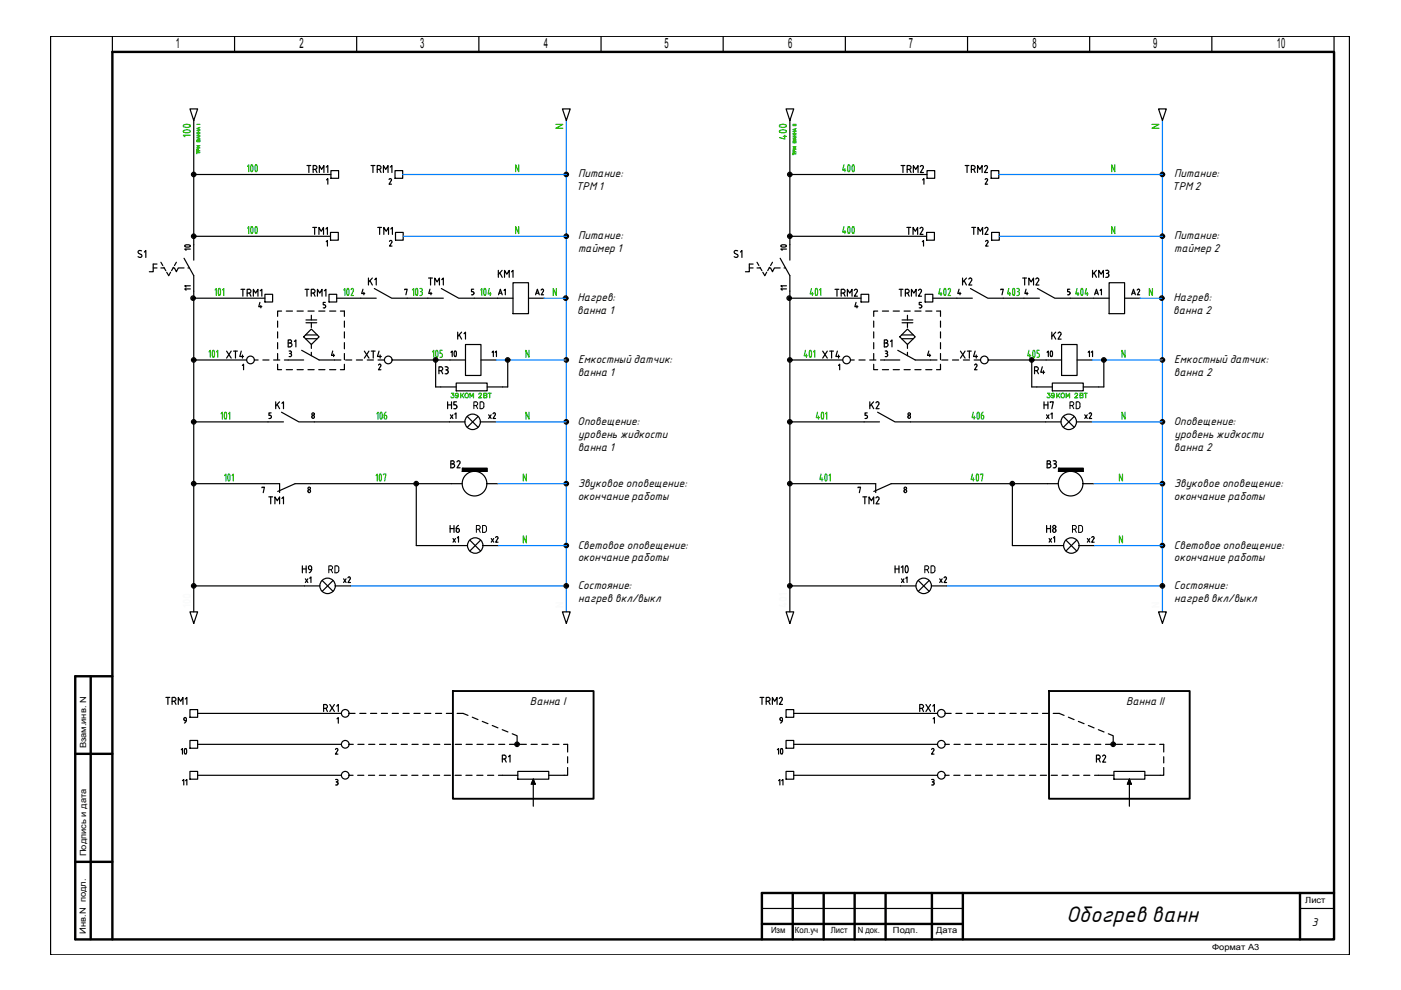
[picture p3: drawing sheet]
<svg xmlns="http://www.w3.org/2000/svg" width="297mm" height="210mm" viewBox="0 0 297 210" stroke-linecap="round" stroke-linejoin="round" font-family="sans-serif">
<!-- layer: 0 -->
<path d="M23.8 7.7v3.3M49.7 7.7v3.3M75.6 7.7v3.3M101.5 7.7v3.3M127.4 7.7v3.3M153.3 7.7v3.3M179.2 7.7v3.3M205.1 7.7v3.3M231 7.7v3.3M256.9 7.7v3.3M282.8 7.7v3.3" fill="none" stroke="#000" stroke-width=".25"/>
<!-- layer: 100 -->
<g fill="none" stroke="#000" stroke-width=".51">
<path d="M16 159.8h7.8M19.2 143.4v55.7M23.8 143.4h-7.8v55.7M16 199.2h266.8v-188.2h-259v188.2M16 182.7h7.8M161.5 195.9h42.6M168.1 189.3v9.9M174.6 189.3v9.9M181.2 189.3v9.9M187.8 189.3v9.9M197.6 189.3v9.9M204.1 189.3v9.9"/>
<path d="M275.6 189.3v9.9M282.8 189.3h-121.3v9.9"/>
</g>
<path d="M161.5 192.6h42.6M275.6 192.6h7.2" fill="none" stroke="#000" stroke-width=".25"/>
<!-- layer: SYMS -->
<g fill="none" stroke="#000" stroke-width=".25">
<path d="M10.7 7.7h275.4v194.7h-275.4zM119.2 23.1h1.7l-.8 2.4zM245.6 23.1h1.7l-.8 2.4zM34.1 56.8h.7M34.1 55.6l.4 .7M34.7 56.7l.5 .7M35.3 57.7l.5 .7 .4-.7M36.7 56.8h.3l.4 .8 .4-.8h1.2M36.8 56.7l-.4 .7M39 54.8l2.1 3.6M108.8 59.9h3.2v6.6h-3.2zM160.5 56.8h.7"/>
<path d="M160.5 55.6l.4 .7M161.1 56.7l.4 .7M161.7 57.7l.5 .7 .4-.7M163.1 56.8h.3l.4 .8 .4-.8h1.2M165.4 54.8l2.1 3.6M235.2 59.9h3.2v6.6h-3.2zM56.2 62.4h1.6v1.6h-1.6zM58.9 77.2v1.2h.8M58.9 68.1v1.3M59.7 66h-.8v1.1M60.7 78.4h1.3M60.7 66h1.3"/>
<path d="M63 78.4h1.3M63 66h1.3M64 74.3l3.7 2h3.2M64.8 71.8h2.4M64.8 71h2.4M64.9 67.8h2.3M64.9 68.4h2.3M65.3 78.4h1.3M65.3 66h1.3M66 69.8l1.7 1.6-1.7 1.6-1.6-1.6zM66 66.8v1M66 68.4v1"/>
<path d="M66 73v.9M66 74.7v.7M67.6 78.4h1.3M67.6 66h1.3M69.8 62.4h1.6v1.6h-1.6zM69.9 78.4h1.3M69.9 66h1.3M72.2 66h.8v1.1M73 77.2v1.2h-.8M73 68.1v1.3M73 70.4v1.3M73 72.6v1.4"/>
<path d="M73 75v1.3M79.4 61.2l3.7 2h3.2M93.6 61.2l3.7 2h3.2M98.7 73h3.3v6.6h-3.3zM102 76.3h3.3M185.2 77.2v1.2h.9M185.2 68.1v1.3M186.1 66h-.9v1.1M187.1 78.4h1.3M187.1 66h1.3M189.4 78.4h1.3M189.4 66h1.3"/>
<path d="M190.3 74.3l3.7 2h3.3M191.2 71.8h2.4M191.2 71h2.4M191.3 67.8h2.2M191.3 68.4h2.2M191.7 78.4h1.3M191.7 66h1.3M192.4 69.8l1.6 1.6-1.6 1.6-1.6-1.6zM192.4 66.8v1M192.4 68.4v1M192.4 73v.9M192.4 74.7v.7"/>
<path d="M194 78.4h1.3M194 66h1.3M196.1 62.4h1.7v1.6h-1.7zM196.3 78.4h1.3M196.3 66h1.3M198.6 66h.8v1.1M199.4 77.2v1.2h-.8M199.4 68.1v1.3M199.4 70.4v1.3M199.4 72.6v1.4M199.4 75v1.3M205.8 61.2l3.6 2h3.3"/>
<path d="M220 61.2l3.6 2h3.3M225.1 73h3.3v6.6h-3.3zM56.8 89.5h3.3M59.7 87.4l3.7 2.1h3.2M93.4 82h3.3M96.7 81.2h6.6v1.7h-6.6zM98 99.9v-.6h5.3v.6h-5.3h.7M99.1 88.3l2.3 2.3M101.4 88.3l-2.3 2.3M103.3 82h3.3M183.2 89.5h3.3M186.1 87.4l3.7 2.1h3.2"/>
<path d="M219.8 82h3.3M223.1 81.2h6.6v1.7h-6.6zM224.4 99.9v-.6h5.3v.6h-5.3h.7M225.4 88.3l2.4 2.3M227.8 88.3l-2.4 2.3M229.7 82h3.3M56 102.6h3.3v1.8M65.8 102.6h-3.2l-3.7 1.6M95.7 102.6h2.3M99.6 114.5l2.3 2.3M101.9 114.5l-2.3 2.3M103.2 102.6h2.4"/>
<path d="M182.4 102.6h3.3v1.8M192.2 102.6h-3.3l-3.6 1.6M222.1 102.6h2.3M226 114.5l2.3 2.3M228.3 114.5l-2.3 2.3M229.6 102.6h2.3M68.3 123.1l2.3 2.3M70.6 123.1l-2.3 2.3M119.2 129.7h1.7l-.8 2.5zM245.6 129.7h1.7l-.8 2.5zM109.8 163.6h6.5v1.6h-6.5zM113.1 165.2l.4 1h-.9z"/>
<path d="M113.1 165.2v5.7M116.3 164.4h3.3M236.2 163.6h6.5v1.6h-6.5zM239.5 165.2l.4 1h-.9zM239.5 165.2v5.7M242.7 164.4h3.3"/>
<circle cx="41.1" cy="37" r=".48"/>
<circle cx="41.1" cy="37" r=".29"/>
<circle cx="41.1" cy="37" r=".14"/>
<circle cx="120.1" cy="37" r=".48"/>
<circle cx="120.1" cy="37" r=".29"/>
<circle cx="120.1" cy="37" r=".14"/>
<circle cx="167.5" cy="37" r=".48"/>
<circle cx="167.5" cy="37" r=".29"/>
<circle cx="167.5" cy="37" r=".14"/>
<circle cx="246.4" cy="37" r=".48"/>
<circle cx="246.4" cy="37" r=".29"/>
<circle cx="246.4" cy="37" r=".14"/>
<circle cx="120.1" cy="50.1" r=".48"/>
<circle cx="120.1" cy="50.1" r=".29"/>
<circle cx="120.1" cy="50.1" r=".14"/>
<circle cx="246.4" cy="50.1" r=".48"/>
<circle cx="246.4" cy="50.1" r=".29"/>
<circle cx="246.4" cy="50.1" r=".14"/>
<circle cx="41.1" cy="76.3" r=".48"/>
<circle cx="41.1" cy="76.3" r=".29"/>
<circle cx="41.1" cy="76.3" r=".14"/>
<circle cx="107.6" cy="76.3" r=".48"/>
<circle cx="119.9" cy="63.2" r=".48"/>
<circle cx="119.9" cy="63.2" r=".29"/>
<circle cx="119.9" cy="63.2" r=".14"/>
<circle cx="120.1" cy="76.3" r=".48"/>
<circle cx="120.1" cy="76.3" r=".29"/>
<circle cx="120.1" cy="76.3" r=".14"/>
<circle cx="167.5" cy="76.3" r=".48"/>
<circle cx="167.5" cy="76.3" r=".29"/>
<circle cx="167.5" cy="76.3" r=".14"/>
<circle cx="234" cy="76.3" r=".48"/>
<circle cx="234" cy="76.3" r=".29"/>
<circle cx="246.3" cy="63.2" r=".48"/>
<circle cx="246.3" cy="63.2" r=".29"/>
<circle cx="246.3" cy="63.2" r=".14"/>
<circle cx="246.4" cy="76.3" r=".48"/>
<circle cx="246.4" cy="76.3" r=".29"/>
<circle cx="246.4" cy="76.3" r=".14"/>
<circle cx="41.1" cy="89.4" r=".48"/>
<circle cx="41.1" cy="89.4" r=".29"/>
<circle cx="41.1" cy="89.4" r=".14"/>
<circle cx="100.2" cy="89.4" r="1.64"/>
<circle cx="120.1" cy="89.4" r=".48"/>
<circle cx="120.1" cy="89.4" r=".29"/>
<circle cx="120.1" cy="89.4" r=".14"/>
<circle cx="167.5" cy="89.4" r=".48"/>
<circle cx="167.5" cy="89.4" r=".29"/>
<circle cx="167.5" cy="89.4" r=".14"/>
<circle cx="226.6" cy="89.4" r="1.64"/>
<circle cx="246.4" cy="89.4" r=".48"/>
<circle cx="246.4" cy="89.4" r=".29"/>
<circle cx="246.4" cy="89.4" r=".14"/>
<circle cx="41.1" cy="102.5" r=".48"/>
<circle cx="41.1" cy="102.5" r=".29"/>
<circle cx="41.1" cy="102.5" r=".14"/>
<circle cx="88.2" cy="102.5" r=".48"/>
<circle cx="88.2" cy="102.5" r=".29"/>
<circle cx="88.2" cy="102.5" r=".14"/>
<circle cx="100.6" cy="102.5" r="2.61"/>
<circle cx="100.8" cy="115.7" r="1.64"/>
<circle cx="120.1" cy="102.5" r=".48"/>
<circle cx="120.1" cy="115.7" r=".48"/>
<circle cx="120.1" cy="102.5" r=".29"/>
<circle cx="120.1" cy="115.7" r=".29"/>
<circle cx="120.1" cy="102.5" r=".14"/>
<circle cx="120.1" cy="115.7" r=".14"/>
<circle cx="167.5" cy="102.5" r=".48"/>
<circle cx="167.5" cy="102.5" r=".29"/>
<circle cx="167.5" cy="102.5" r=".14"/>
<circle cx="214.6" cy="102.5" r=".48"/>
<circle cx="214.6" cy="102.5" r=".29"/>
<circle cx="214.6" cy="102.5" r=".14"/>
<circle cx="227" cy="102.5" r="2.61"/>
<circle cx="227.1" cy="115.7" r="1.64"/>
<circle cx="246.4" cy="115.7" r=".48"/>
<circle cx="246.4" cy="102.5" r=".48"/>
<circle cx="246.4" cy="115.7" r=".29"/>
<circle cx="246.4" cy="102.5" r=".29"/>
<circle cx="246.4" cy="115.7" r=".14"/>
<circle cx="246.4" cy="102.5" r=".14"/>
<circle cx="69.5" cy="124.2" r="1.64"/>
<circle cx="120.1" cy="124.2" r=".48"/>
<circle cx="120.1" cy="124.2" r=".29"/>
<circle cx="120.1" cy="124.2" r=".14"/>
<circle cx="195.8" cy="124.2" r="1.64"/>
<circle cx="246.4" cy="124.2" r=".48"/>
<circle cx="246.4" cy="124.2" r=".29"/>
<circle cx="246.4" cy="124.2" r=".14"/>
<circle cx="73.2" cy="157.8" r=".81"/>
<circle cx="109.6" cy="157.8" r=".48"/>
<circle cx="199.6" cy="157.8" r=".81"/>
<circle cx="236" cy="157.8" r=".48"/>
<circle cx="73.2" cy="164.4" r=".81"/>
<circle cx="199.6" cy="164.4" r=".81"/>
</g>
<!-- layer: WIRES -->
<g fill="none" stroke="#000" stroke-width=".25">
<path d="M41.1 25.5v26.4M41.1 37h29.1M167.5 37h29M167.5 25.5v26.4M41.1 50.1h29M167.5 50.1h29M41 63.2h15.2M41.1 61.7v68M41.1 76.3h11.2M53.9 76.3h.8M55.7 76.3h1.3M58 76.3h1.3"/>
<path d="M70.9 76.3h1.4M71.4 63.2h5.1M73.3 76.3h1.3M83.1 76.3h12.3M86.3 63.2h4.4M92.4 76.3v5.7h1M100.5 63.2h5M107.6 76.3v5.7h-1M167.3 63.2h15.3M167.5 76.3h11.2M167.5 61.7v68M180.3 76.3h.8"/>
<path d="M182.1 76.3h1.3M184.4 76.3h1.3M197.3 76.3h1.4M197.8 63.2h5.1M199.7 76.3h1.3M209.5 76.3h12.3M212.7 63.2h4.4M218.8 76.3v5.7h1M226.9 63.2h5M234 76.3v5.7h-1M41.1 89.5h15.7M66.6 89.5h28.7"/>
<path d="M167.5 89.5h15.7M193 89.5h28.7M41.1 102.6h14.9M65.8 102.6h29.9M88.3 102.6v13.1h7.5M167.5 102.6h14.9M192.2 102.6h29.9M214.6 102.6v13.1h7.6M41.1 124.2h23.5M167.5 124.2h23.4M41.9 151.3h30.5M41.9 157.8h30.5"/>
<path d="M74 151.3h1.3M74 157.8h.9M75.9 157.8h1.3M76.3 151.3h1.3M78.2 157.8h1.3M78.6 151.3h1.3M80.5 157.8h1.3M80.8 151.3h1.4M82.8 157.8h1.3M83.2 151.3h1.3M85.1 157.8h1.3M85.4 151.3h1.4"/>
<path d="M87.3 157.8h1.4M87.7 151.3h1.4M89.7 157.8h1.3M90 151.3h1.3M91.9 157.8h1.4M92.3 151.3h1.3M94.2 157.8h1.3M94.6 151.3h1.3M96.5 157.8h1.3M96.9 151.3h1.3l1 .4M98.8 157.8h1.3M100.1 152.1l1.2 .5"/>
<path d="M101.1 157.8h1.3M102.2 153l1.3 .4M103.4 157.8h1.3M104.4 153.8l1.2 .5M106.5 154.7l1.2 .5M108.6 155.6l1 .4v1.8M110.3 157.8h1.3M112.6 157.8h1.3M114.9 157.8h1.3M117.2 157.8h1.3M119.5 157.8h.8v1.6M168.3 151.3h30.5"/>
<path d="M168.3 157.8h30.5M200.4 151.3h1.3M200.4 157.8h.9M202.3 157.8h1.3M202.7 151.3h1.3M204.5 157.8h1.4M204.9 151.3h1.4M206.9 157.8h1.3M207.2 151.3h1.3M209.1 157.8h1.4M209.5 151.3h1.4M211.4 157.8h1.4"/>
<path d="M211.8 151.3h1.3M213.7 157.8h1.3M214.1 151.3h1.3M216 157.8h1.3M216.4 151.3h1.3M218.3 157.8h1.3M218.7 151.3h1.3M220.6 157.8h1.3M221 151.3h1.3M222.9 157.8h1.3M223.3 151.3h1.3l1 .4M225.2 157.8h1.3"/>
<path d="M226.5 152.1l1.2 .5M227.5 157.8h1.3M228.6 153l1.2 .4M230.8 153.8l1.2 .5M232.9 154.7l1.2 .5M235 155.6l1 .4v1.8M236.7 157.8h1.3M239 157.8h1.3M241.3 157.8h1.3M243.6 157.8h1.3M245.9 157.8h.8v1.6M41.9 164.4h30.5"/>
<path d="M74 164.4h.9M75.8 164.4h1.3M78.1 164.4h1.3M80.4 164.4h1.3M82.7 164.4h1.3M85 164.4h1.3M87.3 164.4h1.3M89.6 164.4h1.3M91.9 164.4h1.3M94.2 164.4h1.3M96.5 164.4h1.3M98.8 164.4h1.3"/>
<path d="M101.1 164.4h1.3M103.4 164.4h1.3M120.3 162.7v1.7h-.7M120.3 160.4v1.4M168.3 164.4h30.5M200.4 164.4h.8M202.2 164.4h1.3M204.5 164.4h1.3M206.8 164.4h1.3M209.1 164.4h1.3M211.4 164.4h1.3M213.7 164.4h1.3"/>
<path d="M216 164.4h1.3M218.3 164.4h1.3M220.6 164.4h1.3M222.9 164.4h1.3M225.2 164.4h1.3M227.5 164.4h1.3M246.7 162.7v1.7h-.7M246.7 160.4v1.4"/>
</g>
<g fill="none" stroke="#007fff" stroke-width=".25">
<path d="M85.4 37h34.7M120.1 25.5v104.2M211.8 37h34.7M246.5 25.5v104.2M85.5 50.1h34.6M211.9 50.1h34.6M105.3 76.3h14.8M115.3 63.2h4.6M231.6 76.3h14.9M241.7 63.2h4.6M105.1 89.5h15M231.5 89.5h15"/>
<path d="M105.6 102.6h14.5M105.7 115.7h14.4M231.9 102.6h14.6M232.1 115.7h14.4M74.4 124.2h45.7M200.8 124.2h45.7"/>
</g>
<!-- layer: TERMS -->
<g fill="none" stroke="#000" stroke-width=".25">
<path d="M55.1 64.1l-.2 .9h.6M55.3 64.8v.5M69 64.1h-.5v.5l.4 .1 .1 .2-.1 .3-.4 .1M70.5 74.4l-.2 1h.6M70.7 75.1v.5M85.8 61.4v-.1h.5l-.2 1.2M100.2 61.8l.3 .3M100.4 61.3h-.4v.5h.2M100.5 62.1l-.2 .3-.3 .1M195.4 64.1h-.5v.5l.4 .1 .1 .2-.1 .3-.4 .1M196.9 74.4l-.2 1h.6M197.1 75.1v.5"/>
<path d="M212.2 61.4v-.1h.5l-.3 1.2M226.6 61.8l.3 .3M226.8 61.3h-.5v.5h.3M226.9 62.1l-.2 .3-.4 .1M66.1 88.3a.27 .27 0 0 1 .4-.1 .27 .27 0 0 1 0 .4 .27 .27 0 0 1-.4-.2M66.1 88.3v.2M65.3 104.1l.3-.3 .2 .3M65.3 104.1a.28 .28 0 0 0 .3 .4 .28 .28 0 0 0 .2-.4M191.7 104.1l.2-.3 .3 .3M191.7 104.2l.2 .3 .3-.3M191.7 104.1v.1M192.2 104.1v.1"/>
<path d="M71.1 158.9l.4-.2 .1 .4M71.6 159.1l-.5 .8h.5M197.5 158.9l.4-.2 .1 .4M198 159.1l-.5 .8h.5M71.2 165.3l.4 .1v.2l-.2 .2M71.3 165.8h.1M71.4 165.8l.2 .1v.4l-.4 .1M197.5 165.3h.3M197.5 166.4h.3M197.7 165.8h.1M197.8 165.2l.2 .3-.2 .3 .2 .1v.3l-.2 .2"/>
<circle cx="66.4" cy="87.8" r=".26"/>
<circle cx="192.7" cy="88.4" r=".31"/>
<circle cx="192.8" cy="87.8" r=".26"/>
<circle cx="65.6" cy="103.5" r=".26"/>
<circle cx="191.9" cy="103.5" r=".26"/>
</g>
<!-- layer: TAGS -->
<g fill="none" stroke="#000" stroke-width=".25">
<path d="M51.1 61.3h.8M51.5 61.3v1.5M52.4 62.1h.4a.4 .4 0 0 0 .4-.4 .4 .4 0 0 0-.4-.4h-.4v1.5M52.9 62.1l.3 .7M53.7 62.8v-1.5l.5 .8 .5-.8v1.5M55.2 61.7l.3-.4v1.5M64.7 61.3h.8M65.1 61.3v1.5M66 62.1h.4M66.4 61.3a.41 .41 0 0 1 .4 .4 .41 .41 0 0 1-.4 .4M66.4 61.3h-.4v1.5M66.5 62.1l.3 .7"/>
<path d="M67.3 62.8v-1.5l.5 .8 .5-.8v1.5M68.8 61.7l.3-.4v1.5M190.6 61.3h.8M191 61.3v1.5M192 62.1h.3a.4 .4 0 0 0 .5-.4 .4 .4 0 0 0-.4-.4h-.4v1.5M192.4 62.1l.4 .7M193.2 62.8v-1.5l.6 .8 .4-.8v1.5M194.7 61.6l.2-.2a.31 .31 0 0 1 .4 0 .31 .31 0 0 1 0 .4l-.6 1h.7M65.4 120.3a.33 .33 0 0 1 .3-.3 .33 .33 0 0 1 .4 .3"/>
</g>
<!-- layer: SYMS -->
<g fill="#000" stroke="#000" stroke-width=".21">
<path d="M113.1 165.2l.4 1h-.9zM239.5 165.2l.4 1h-.9z"/>
<path d="M98 99.3l5.3 .6v-.6zM98 99.3l5.3 .6h-5.3z"/>
<path d="M224.4 99.3l5.3 .6v-.6zM224.4 99.3l5.3 .6h-5.3z"/>
</g>
<!-- layer: WIRECOPY -->
<g fill="none" stroke="#2eb800" stroke-width=".25">
<path d="M110 34.9v1.5l-.7-1.5v1.5M236.4 34.9v1.5l-.7-1.5v1.5M110 48v1.5l-.7-1.5v1.5M236.4 48v1.5l-.7-1.5v1.5M44.3 74.6l.3-.3v1.5M45.1 75.7l-.1-.7 .2-.7 .3 .7-.1 .7M45.1 75.7h.3M45.6 61.5l.3-.3v1.5M46.4 61.2a.94 .94 0 0 1 0 1.4l-.2-.7zM47.2 61.5l.2-.3v1.5M112.2 74.3v1.5l-.7-1.5v1.5M170.8 74.3l-.3 1.1h.7"/>
<path d="M171 75.1v.7M171.7 75.7l-.2-.7 .3-.7 .3 .7-.2 .7M171.7 75.7h.2M172.1 61.2l-.3 1.1h.6M172.2 62v.7M173 61.2a.9 .9 0 0 1 0 1.4l-.2-.7zM173.8 61.5l.2-.3v1.5M238.5 74.3v1.5l-.6-1.5v1.5M244.3 61.2v1.5l-.6-1.5v1.5M46.9 87.7l.3-.3v1.5M47.7 87.5v-.1a.92 .92 0 0 1 .1 1.5l-.3-.8zM48.5 87.7l.2-.3v1.5"/>
<path d="M112.2 87.4v1.5l-.7-1.5v1.5M173.3 87.4l-.2 1.1h.6M173.5 88.2v.7M174.2 87.5l.1-.1a.92 .92 0 0 1 .1 1.5l-.3-.8zM175 87.7l.3-.3v1.5M238.5 87.4v1.5l-.6-1.5v1.5M47.6 100.8l.3-.3v1.5M48.4 101.9l-.1-.6 .2-.8 .3 .8-.1 .6M48.4 101.9h.3M49.2 100.8l.3-.3v1.5M111.6 100.5v1.5l-.7-1.5v1.5M111.6 113.6v1.5l-.7-1.5v1.5"/>
<path d="M174.1 100.5l-.3 1.2h.7M174.3 101.3v.7M175 101.9l-.1-.6 .2-.8 .3 .8-.2 .6M175 101.9h.2M175.8 100.8l.2-.3v1.5M238 100.5v1.5l-.7-1.5v1.5M238 113.6v1.5l-.7-1.5v1.5"/>
</g>
<!-- layer: WIREFIXED -->
<g fill="none" stroke="#2eb800" stroke-width=".25">
<path d="M72.8 61.5l.3-.3v1.5M73.7 61.2a.94 .94 0 0 1 0 1.4l-.2-.7zM74.4 61.4l.4-.2 .1 .5M74.9 61.7l-.5 1h.5M87.4 61.5l.3-.3v1.5M88.5 61.2h-.1a.96 .96 0 0 0 0 1.4h.1M91.7 74.6l.3-.3v1.5M101.9 61.5l.3-.3v1.5M102.7 61.2a.94 .94 0 0 1 0 1.4l-.2-.7zM199.3 61.2l-.3 1.1h.7M199.5 62v.7M200.3 61.2a.94 .94 0 0 1 0 1.4l-.2-.7z"/>
<path d="M201 61.4l.4-.2 .1 .5M201.5 61.7l-.5 1h.5M213.9 61.2l-.3 1.1h.7M214.1 62v.7M218.2 74.3l-.3 1.1h.7M228.4 61.2l-.3 1.1h.6M228.6 62v.7M229.3 61.2l-.2 .7 .3 .7 .3-.7-.2-.7M79.9 87.7l.3-.3v1.5M80.7 87.5v-.1a.92 .92 0 0 1 .1 1.5l-.3-.8zM81.5 88.1l.1 .7h.3l.1-.4M81.5 88.1h.3l.2 .3"/>
<path d="M81.8 87.4l-.4 .6M206.3 87.4l-.2 1.1h.6M206.5 88.2v.7M207.2 87.5l.1-.1a.92 .92 0 0 1 .1 1.5l-.3-.4zM208.1 88.1l.1 .7h.2l.2-.4M208.1 88.1h.3l.2 .3M208.4 87.4l-.4 .6M206.2 100.5l-.3 1.2h.7M206.4 101.3v.7M207.1 101.9l-.2-.6 .3-.8 .3 .4-.1 1M207.1 101.9h.2M207.9 100.7v-.2h.5l-.3 1.5"/>
</g>
<!-- layer: SYMS -->
<path d="M96 146.5h29.8v22.9h-29.8zM222.4 146.5h29.8v22.9h-29.8z" fill="none" stroke="#000" stroke-width=".4"/>
<g font-size="6.2" fill="#2eb800">
<text x="42.3" y="31.4" transform="rotate(-90 42.3 31.4)">100</text>
<text x="168.6" y="31.4" transform="rotate(-90 168.6 31.4)">400</text>
<text x="50.4" y="38.5">100</text>
<text x="177.1" y="38.5">400</text>
<text x="50.4" y="51.5">100</text>
<text x="177.1" y="51.5">400</text>
</g>
<g font-size="6.2">
<text x="188.7" y="123.5">H10</text>
<text x="42.3" y="131.2" transform="rotate(-90 42.3 131.2)">100</text>
<text x="168.6" y="130.5" transform="rotate(-90 168.6 130.5)">401</text>
</g>
<g font-size="5.7">
<text x="27.5" y="56.4">S1</text>
<text x="153.8" y="56.4">S1</text>
<text x="168.6" y="55.4" transform="rotate(-90 168.6 55.4)">10</text>
</g>
<text font-size="5.7" fill="#2eb800" x="77.6" y="103.7">107</text>
<g font-size="5.3">
<text x="42" y="55.4" transform="rotate(-90 42 55.4)">10</text>
<text x="36.3" y="161.6">10</text>
<text x="163" y="161.6">10</text>
</g>
<g font-size="5.3" fill="#2eb800">
<text x="93.8" y="77.3">10</text>
<text x="220.1" y="77.3">10</text>
</g>
<g font-size="4.9">
<text x="176" y="64.2">TRM2</text>
<text x="94.5" y="100.5">B2</text>
<text x="221.2" y="100.5">B3</text>
<text x="109.4" y="163" transform="rotate(-90 109.4 163)">R1</text>
<text x="231.4" y="163">R2</text>
</g>
<text font-size="4.6" x="226.1" y="195.4">Обогрев ванн</text>
<g font-size="4.4">
<text x="64.2" y="37.7">TRM1</text>
<text x="77.6" y="37.7">TRM1</text>
<text x="190.1" y="37.7">TRM2</text>
<text x="203.9" y="37.7">TRM2</text>
<text x="65.3" y="50.8">TM1</text>
<text x="79.4" y="50.8">TM1</text>
<text x="191.6" y="50.8">TM2</text>
<text x="205.3" y="50.8">TM2</text>
<text x="104.8" y="60">KM1</text>
<text x="77.3" y="61.7">K1</text>
<text x="203.2" y="61.7">K2</text>
<text x="239.2" y="63.9">A2</text>
<text x="47.3" y="77.3">XT4</text>
<text x="60.3" y="74.8">B1</text>
<text x="76.2" y="77.3">XT4</text>
<text x="96.3" y="73">K1</text>
<text x="173.6" y="77.3">XT4</text>
<text x="186.6" y="74.8">B1</text>
<text x="202.8" y="77.3">XT4</text>
<text x="222.2" y="73">K2</text>
<text x="92.1" y="80.4">R3</text>
<text x="218.4" y="80.4">R4</text>
<text x="57.5" y="87.8">K1</text>
<text x="183.4" y="87.8">K2</text>
<text x="56.1" y="108">TM1</text>
<text x="182" y="108">TM2</text>
<text x="94.5" y="113.9">H6</text>
<text x="100.2" y="113.9">RD</text>
<text x="221.2" y="113.9">H8</text>
<text x="226.5" y="113.9">RD</text>
<text x="68.8" y="122.8">RD</text>
<text x="75.5" y="124.9" transform="rotate(-90 75.5 124.9)">x2</text>
<text x="193.7" y="124.9" transform="rotate(-90 193.7 124.9)">x1</text>
<text x="195.1" y="122.8">RD</text>
<text x="201.8" y="124.9" transform="rotate(-90 201.8 124.9)">x2</text>
<text x="34.2" y="150.6">TRM1</text>
<text x="67.7" y="152">RX1</text>
<text x="160.2" y="150.6">TRM2</text>
<text x="194" y="152">RX1</text>
</g>
<g font-size="4.4" fill="#2eb800">
<text x="230.7" y="60">KM3</text>
<text x="90" y="61.7">TM1</text>
<text x="104.8" y="63.9">A1</text>
<text x="112.5" y="63.9">A2</text>
<text x="215.9" y="61.7">TM2</text>
<text x="231.1" y="63.9">A1</text>
</g>
<g font-size="4.4" fill="#00b800">
<text x="94.2" y="87.8">H5</text>
<text x="99.5" y="87.8">RD</text>
<text x="220.5" y="87.8">H7</text>
<text x="225.8" y="87.8">RD</text>
</g>
<g font-size="4" fill="#2eb800">
<text x="117.1" y="28.6">N</text>
<text x="243.4" y="28.6">N</text>
</g>
<g font-size="4">
<text x="38.5" y="62.8">11</text>
<text x="164.7" y="62.8">11</text>
<text x="106.5" y="76.9" transform="rotate(-90 106.5 76.9)">11</text>
<text x="232.8" y="76.9" transform="rotate(-90 232.8 76.9)">11</text>
<text x="94.5" y="90">x1</text>
<text x="102.7" y="90">x2</text>
<text x="220.8" y="90">x1</text>
<text x="229" y="90">x2</text>
<text x="98.4" y="116.1" transform="rotate(-90 98.4 116.1)">x1</text>
<text x="103.4" y="116.1">x2</text>
<text x="224.7" y="116.1" transform="rotate(-90 224.7 116.1)">x1</text>
<text x="229.7" y="116.1">x2</text>
<text x="67" y="124.9" transform="rotate(-90 67 124.9)">x1</text>
<text x="37.4" y="154.5">9</text>
<text x="163.7" y="154.5">9</text>
<text x="37.7" y="167.6">11</text>
<text x="167.2" y="167.6" transform="rotate(-90 167.2 167.6)">11</text>
</g>
<g font-size="3.5" fill="#fafafa">
<text x="117.1" y="129.8">N</text>
<text x="243.4" y="129.8">N</text>
</g>
<g font-size="3">
<text x="37.3" y="10.2">1</text>
<text x="63.5" y="10.2">2</text>
<text x="89.1" y="10.2">3</text>
<text x="115.3" y="10.2">4</text>
<text x="140.9" y="10.2">5</text>
<text x="167.1" y="10.2">6</text>
<text x="192.7" y="10.2">7</text>
<text x="218.9" y="10.2">8</text>
<text x="244.5" y="10.2">9</text>
<text x="270.7" y="10.2">10</text>
</g>
<g font-size="2.3">
<text x="122.2" y="40.3">ТРМ 1</text>
<text x="122.6" y="37.6">Питание:</text>
<text x="248.6" y="40.3">ТРМ 2</text>
<text x="249" y="37.6">Питание:</text>
<text x="122.6" y="50.7">Питание:</text>
<text x="122.6" y="53.5">таймер 1</text>
<text x="249" y="50.7">Питание:</text>
<text x="249" y="53.5">таймер 2</text>
<text x="122.4" y="63.8">Нагрев:</text>
<text x="248.8" y="63.8">Нагрев:</text>
<text x="122.4" y="66.6">ванна 1</text>
<text x="248.7" y="66.6">ванна 2</text>
<text x="122.6" y="77">Емкостный датчик:</text>
<text x="249" y="77">Емкостный датчик:</text>
<text x="122.5" y="79.7">ванна 1</text>
<text x="248.9" y="79.7">ванна 2</text>
<text x="122.5" y="90.1">Оповещение:</text>
<text x="122.5" y="95.5">ванна 1</text>
<text x="122.6" y="92.8">уровень жидкости</text>
<text x="248.8" y="90.1">Оповещение:</text>
<text x="248.9" y="95.5">ванна 2</text>
<text x="249" y="92.8">уровень жидкости</text>
<text x="122.5" y="105.9">окончание работы</text>
<text x="122.5" y="103.2">Звуковое оповещение:</text>
<text x="248.9" y="105.9">окончание работы</text>
<text x="248.9" y="103.2">Звуковое оповещение:</text>
<text x="122.5" y="116.3">Световое оповещение:</text>
<text x="122.5" y="119">окончание работы</text>
<text x="248.9" y="116.3">Световое оповещение:</text>
<text x="248.9" y="119">окончание работы</text>
<text x="122.5" y="124.9">Состояние:</text>
<text x="248.9" y="124.9">Состояние:</text>
<text x="122.6" y="127.6">нагрев вкл/выкл</text>
<text x="249" y="127.6">нагрев вкл/выкл</text>
<text x="112.4" y="149.4">Ванна I</text>
<text x="238.8" y="149.4">Ванна II</text>
<text x="278.2" y="196.2">3</text>
</g>
<g font-size="1.8">
<text x="18.2" y="158.7" transform="rotate(-90 18.2 158.7)">Взам.инв. N</text>
<text x="18.2" y="181.5" transform="rotate(-90 18.2 181.5)">Подпись и дата</text>
<text x="276.7" y="191.5">Лист</text>
<text x="18.2" y="198" transform="rotate(-90 18.2 198)">Инв.N подл.</text>
<text x="163.5" y="197.9">Изм</text>
<text x="168.5" y="197.9">Кол.уч</text>
<text x="176.1" y="197.9">Лист</text>
<text x="181.9" y="197.8">N док.</text>
<text x="189.3" y="197.9">Подп.</text>
<text x="198.5" y="197.8">Дата</text>
<text x="257" y="201.5">Формат А3</text>
</g>
</svg>
